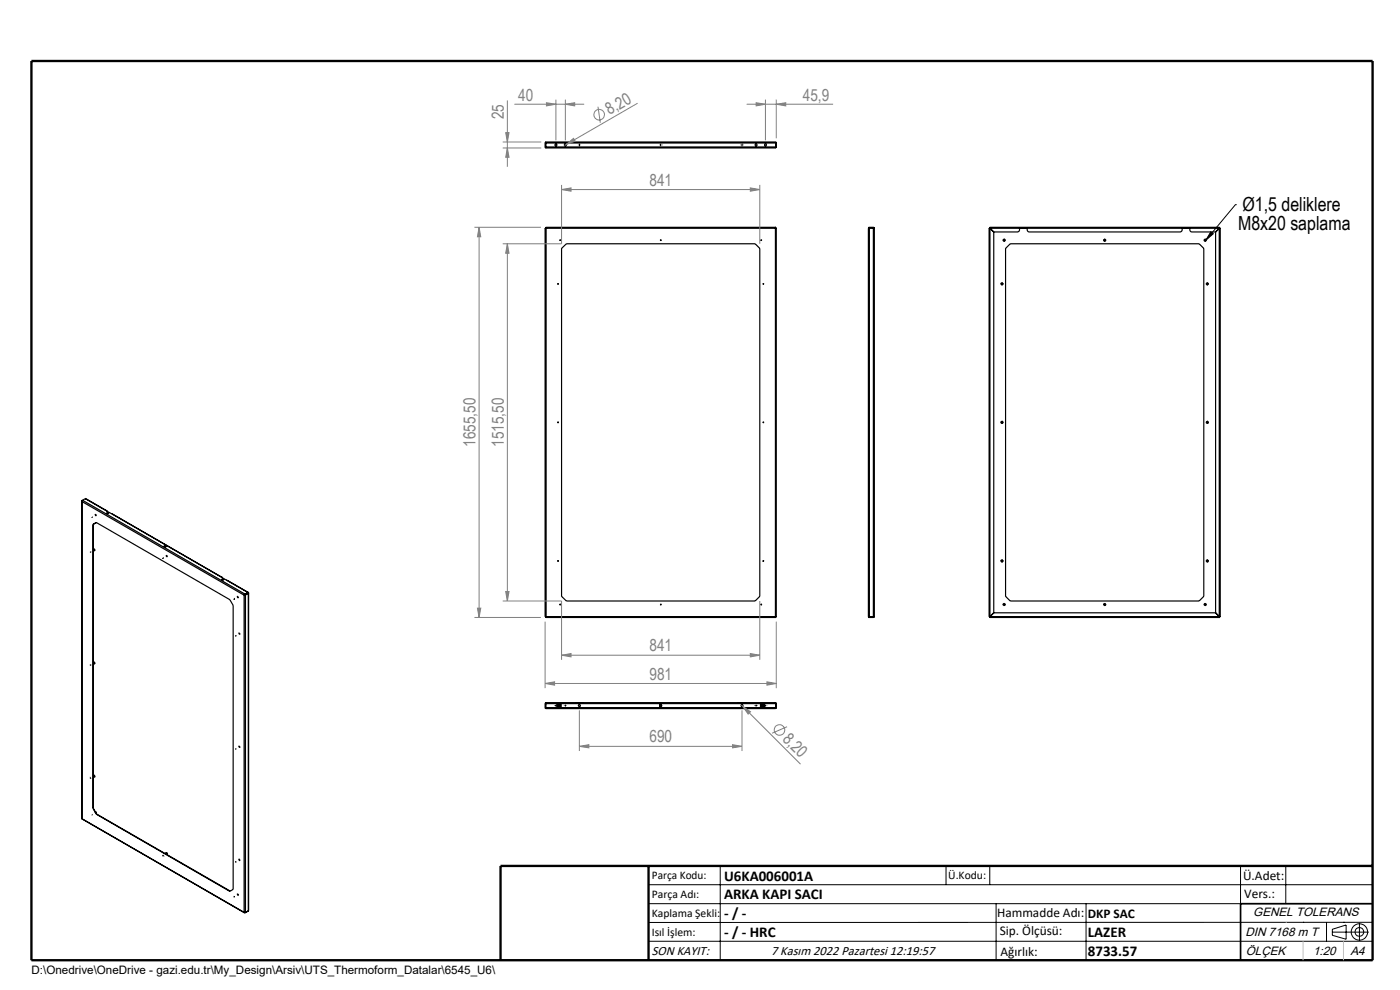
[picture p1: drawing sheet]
<svg xmlns="http://www.w3.org/2000/svg" width="297mm" height="210mm" viewBox="0 0 297 210" stroke-linecap="round" stroke-linejoin="round" font-family="sans-serif">
<g fill="none" stroke="#000" stroke-width=".25">
<path d="M115.6 31.2l.3 .2M115.6 30.3v.9M115.6 30.3h49.1M115.6 31.2h49.1M115.8 30.2v1.1M115.9 30.1v1.3M115.9 30.1l-.3 .2M115.9 31.4h.1M115.9 31.4h48.6M115.9 30.1h48.6M164.5 30.1v1.3M164.5 30.1l.2 .2"/>
<path d="M164.5 31.4h.1M164.5 30.2v1.1M164.7 31.2l-.2 .2M164.7 30.3v.9M115.6 48.4h.3M115.6 48.4v82.4M115.8 48.2l.1 .2M115.8 48.2h48.8M115.9 48.4h.1M115.9 48.4h48.6M115.9 48.4v82.4M118.8 51h.1"/>
<path d="M119.1 52.7l1.1-1h40l1 1v73.8l-1 1h-40l-1.1-1zM140.1 51h.1M161.5 51h.1M164.5 48.4h.1M164.5 48.4v82.4M164.6 48.2l-.1 .2M164.7 48.4h-.2M164.7 48.4v82.4M184.2 48.4h.1M184.2 48.4v82.4M184.4 48.2l-.2 .2M184.4 48.2h.9"/>
<path d="M184.4 48.2v82.8M185.3 48.2l.2 .2M185.3 48.2v82.8M185.4 48.4h-1.1M185.5 48.4l-1.3 .1M185.5 48.4v82.4M209.8 48.4l.2 .1M209.8 48.4h.1M209.8 48.4v82.4M209.9 48.4l.1 .1M209.9 48.4h.1M210 48.2v.2"/>
<path d="M210 48.3v.1M210 48.2h48.7M210 48.2v.1M210 48.4h48.7M210 48.5l.8 .7v80.8l-.8 .8M210 48.4v82.4M213.3 52.7l1-1h40.1l1 1v73.8l-1 1h-40.1l-1-1zM216.3 48.2v.2a.66 .66 0 0 1-.3 .8h-5.1l-.9-.8M216.3 48.3h1.6M217.9 48.2v.2a.55 .55 0 0 0 .5 .8h32a.57 .57 0 0 0 .4-.8v-.2M250.8 48.3h1.6M252.4 48.2v.2a.55 .55 0 0 0 .5 .8h4.9"/>
<path d="M257.9 49.2v80.8l.8 .8M258.6 48.4l-.8 .8M258.7 48.5l-.8 .7M258.7 48.4v82.4M258.7 48.2l-.1 .2M258.7 48.3l-.1 .1M258.7 48.3v.1M258.7 48.2v.1M258.8 48.4l-.1 .1M258.8 48.4h-.1M258.8 48.4h.1M258.9 48.4l-.2 .1"/>
<path d="M258.9 48.4v82.4M118.4 60.2h.1M161.9 60.2h.1M118.4 89.6h.1M161.9 89.6h.1M17.4 106.3v67.4M17.4 106.2v.2M17.4 106.4l34.4 19.9M17.4 106.4v67.3M17.4 106.2h.1M17.5 106.1l-.1 .3M17.5 106.1l34.5 19.9"/>
<path d="M17.5 106.1l-.1 .1M18.1 105.8l4.6 2.6M18.1 105.8l-.6 .3M18.1 105.8l4.5 2.6M19.2 117h.1M19.5 109.7h.1M19.7 111.3v60.2M19.8 116.5l.3 .1-.3 .3M19.8 111.2l-.1 .1M19.8 111.2v60.2M20.4 110.8l-.7 .5M20.4 110.8l28.4 16.4 .7 1.2v60.3l-.7 .4-28.4-16.4"/>
<path d="M20.4 110.8l-.6 .4M22.6 108.4h.1M22.6 108.4l1.1 .6M22.7 108.8l.3 .1-.3 .1zM23 108.9h-.4M23 108.9h.1M23.7 109l23.4 13.4M23.7 109l23.3 13.4M34.6 118.4h.1M34.9 115.8h.3v.1l-.2 .1zM34.9 115.9h.3M118.4 119h.1"/>
<path d="M161.9 119h.1M47 122.4l.1 .1M47 122.4l1.1 .7M47.1 123h.3M47.1 122.9a.19 .19 0 0 1 .3-.1 .19 .19 0 0 1 0 .3 .19 .19 0 0 1-.3-.1zM48.1 123.1l4.5 2.6M49.6 127.1h.1M50 134.8h.1M51.8 126.3v67.2M51.9 126.2l-.1 .1M52 126.1l-.1 .1M52 126l-.2 .3"/>
<path d="M52 126.1l.1 .1M52 126v.1M52 126.1h.1M52.1 126.2l-.3 .1M52.1 126.2v67.4l-.3-.1M52.6 125.7h.1M52.6 125.8h.1M52.6 125.8l-.6 .3M52.6 125.8l.1 .1M52.6 125.7l-.6 .3M52.6 125.7v.1M52.7 125.8v.1"/>
<path d="M52.7 125.9l-.6 .3M52.7 125.9v67.3M52.7 125.8h-.1M52.7 125.7l-.1 .1M52.7 125.7l-.7 .4M52.7 125.8v67.4M115.8 131h48.8M115.9 130.8l-.1 .2M115.9 130.8h-.3M115.9 130.8h.1M115.9 130.8h48.6M118.8 128.2h.1"/>
<path d="M140.1 128.2h.1M161.5 128.2h.1M164.5 130.8h.2M164.5 130.8l.1 .2M164.5 130.8h.1M184.2 130.8h1.3M184.2 130.8l.2 .2M184.2 130.8h.1M184.4 130.8h1M184.4 131h.9M185.5 130.8l-.2 .2M209.8 130.8h.1"/>
<path d="M210 131h48.7M210 130.9v.1M210 130.8h-.2M210 130.8h-.1M210 130.8v.1M210 130.8h48.7M210 130.8v.2M210 130.8l.9-.8h46.9l.8 .8M258.6 130.8l.1 .2M258.6 130.8l.1 .1M258.7 130.8h.2M258.7 130.8h.1"/>
<path d="M258.7 130.8v.1M258.7 130.9v.1M258.8 130.8h.1M19.2 141.1h.1M19.8 140.5l.2-.1 .1 .2-.3 .4M50 158.8h.1M115.6 150.1l.3 .2M115.6 149.3v.8M115.6 149.3h49.1M115.6 150.1h49.1M115.8 149.1v1.1M115.9 149l-.3 .3"/>
<path d="M115.9 149v.1M115.9 149h48.6M115.9 150.3h48.6M115.9 149v1.3M122.1 149v.3M122.1 149.1h1.6M123.7 149v.3M140 149.6v.1M140.4 149.6v.1M156.6 149v.3M156.6 149.1h1.6M158.2 149v.3"/>
<path d="M164.5 149v1.3M164.5 149l.2 .3M164.5 149v.1M164.5 149.1v1.1M164.7 150.1l-.2 .2M164.7 149.3v.8M17.4 173.7l34.5 19.9M17.4 173.7l34.4 19.8M19.2 165.1h.1M19.5 172.8h.1M19.7 171.5l.7 1.2M19.8 164.5l.1-.1 .2 .2-.3 .4"/>
<path d="M19.8 171.4l-.1 .1M19.8 171.4l.7 1.3M20.2 172.2l.2 .3M20.5 172.7h-.1M20.5 172.7l28.3 16.3M34.6 181.5h.1M35 181l.3-.1 .2 .2-.1 .2M49.6 190.2h.1M50 182.8h.1M51.8 193.5l.2 .1M52 193.6h.1M52.6 193.3h.1"/>
<path d="M52.7 193.2l-.7 .4M106.2 203.7h185"/>
<circle cx="117.9" cy="30.7" r=".21"/>
<circle cx="119.9" cy="30.7" r=".21"/>
<circle cx="160.4" cy="30.7" r=".21"/>
<circle cx="162.4" cy="30.7" r=".21"/>
<circle cx="213" cy="51" r=".2"/>
<circle cx="234.4" cy="51" r=".21"/>
<circle cx="255.7" cy="51" r=".2"/>
<circle cx="212.6" cy="60.2" r=".2"/>
<circle cx="256.1" cy="60.2" r=".21"/>
<circle cx="212.6" cy="89.6" r=".2"/>
<circle cx="256.1" cy="89.6" r=".21"/>
<circle cx="212.6" cy="119" r=".2"/>
<circle cx="256.1" cy="119" r=".21"/>
<circle cx="213" cy="128.2" r=".2"/>
<circle cx="234.4" cy="128.2" r=".21"/>
<circle cx="255.7" cy="128.2" r=".2"/>
<circle cx="122.9" cy="149.7" r=".21"/>
<circle cx="140.2" cy="149.7" r=".21"/>
<circle cx="157.4" cy="149.7" r=".21"/>
</g>
<g fill="none" stroke="#808080" stroke-width=".21">
<path d="M106.6 31.4h8.2M106.6 30.1h8.2M107.3 28.1h.7l-.4 2zM107.6 21.3v14.1M107.6 31.4l.4 2h-.7zM109.1 22.1h14.8M115.9 21.8l2 .3-2 .4zM117.9 21.1v8.7M119.1 39.2v12.5h-12.5M119.9 22.1l2-.3v.7zM119.9 21.1v8.7M120.1 30.6l1.6-1.3 .3 .6z"/>
<path d="M120.1 30.6l-.3 .3M126.9 22.6l.5 3.4M135.3 21.9l-15.2 8.7M158.4 22.1h18.3M159.2 39.9l2 .3-2 .4zM160.4 21.8l2 .3-2 .4zM161.2 39.2v12.5M162.4 21.1v8.7M164.7 22.1l2-.3v.7zM164.7 21.1v8.2M100.6 48.2h14.2M101.6 48.2v82.8"/>
<path d="M101.6 48.2l.4 2h-.7zM107.6 51.7l.4 2h-.7zM107.6 51.7v75.8M119.1 40.2l2-.3v.7zM119.1 40.2h42.1M100.6 131h14.2M101.3 129h.7l-.4 2zM106.6 127.5h12.5v12.5M107.3 125.5h.7l-.4 2zM115.6 131.9v14.1M119.1 139l2-.4v.7zM119.1 139h42.1"/>
<path d="M159.2 138.6l2 .4-2 .3zM161.2 127.5v12.5M164.7 131.9v14.1M115.6 145l2.1-.4v.7zM115.6 145h49.1M122.9 158.3l2-.3v.6zM122.9 150.7v8.6M122.9 158.3h34.5M155.4 158l2 .3-2 .3zM157.3 149.5l12.5 12.6M157.4 150.7v8.6M157.6 149.8l1.6 1.2-.5 .5z"/>
<path d="M162.7 144.6l2 .4-2 .3zM167 154.2l-3.2 1.3"/>
<circle cx="127.1" cy="24.3" r="1.13"/>
<circle cx="165.4" cy="154.8" r="1.13"/>
</g>
<g fill="none" stroke="#000" stroke-width=".21">
<path d="M122.8 30.8h.2M122.9 30.6v.3M140.1 30.8h.2M140.2 30.6v.3M157.3 30.8h.3M157.4 30.6v.3M118.7 51h.3M118.9 50.8v.3M140.1 51h.2M140.2 50.8v.3M161.4 51h.2M161.5 50.8v.3"/>
<path d="M212.9 51a.16 .16 0 0 1 .1-.2 .16 .16 0 0 1 .2 .2 .16 .16 0 0 1-.2 .1M212.9 51h.2M213 50.8v.3M234.2 51a.17 .17 0 0 1 .1-.2 .17 .17 0 0 1 .2 .2 .17 .17 0 0 1-.1 .1h-.1M234.2 51h.3M234.4 50.8v.3M255.5 51a.16 .16 0 0 1 .2-.2 .16 .16 0 0 1 .1 .2 .16 .16 0 0 1-.2 .1M255.6 51h.2M255.7 50.8v.3M256.9 49.2l.5 .4-1.6 1.3zM262.1 43.4h.1M262.1 43.4l-6.3 7.5"/>
<path d="M118.3 60.2h.2M118.4 60.1v.3M161.8 60.2h.3M161.9 60.1v.3M212.4 60.2a.17 .17 0 0 1 .2-.2 .17 .17 0 0 1 .1 .3l-.2 .1M212.4 60.2h.3M212.6 60.1v.3M256 60.2h-.1a.17 .17 0 0 1 .2-.1 .17 .17 0 0 1 .2 .1 .17 .17 0 0 1-.2 .2M256 60.2h.3M256.1 60.1v.3M118.3 89.6h.2M118.4 89.5v.2"/>
<path d="M161.8 89.6h.3M161.9 89.5v.2M212.4 89.6a.17 .17 0 0 1 .2-.2 .17 .17 0 0 1 .1 .3l-.2 .1M212.4 89.6h.3M212.6 89.5v.2M256 89.6h-.1a.17 .17 0 0 1 .2-.2 .17 .17 0 0 1 .2 .2 .17 .17 0 0 1-.2 .2M256 89.6h.3M256.1 89.5v.2M35.3 117.8l.2 .1v.2zM118.3 119h.2M118.4 118.9v.2M161.8 119h.3"/>
<path d="M161.9 118.9v.2M212.4 119a.17 .17 0 0 1 .2-.2 .17 .17 0 0 1 .1 .3l-.2 .1M212.4 119h.3M212.6 118.9v.2M256 119h-.1a.17 .17 0 0 1 .2-.2 .17 .17 0 0 1 .2 .2 .17 .17 0 0 1-.2 .2M256 119h.3M256.1 118.9v.2M118.7 128.2h.3M118.9 128.1v.3M140.1 128.2h.2M140.2 128.1v.3M161.4 128.2h.2"/>
<path d="M161.5 128.1v.3M212.9 128.3v-.2a.17 .17 0 0 1 .3 .1 .17 .17 0 0 1-.2 .2M212.9 128.2h.2M213 128.1v.3M234.2 128.3l.2-.2a.16 .16 0 0 1 .1 .2 .16 .16 0 0 1-.2 .1M234.2 128.2h.3M234.4 128.1v.3M255.5 128.3l.1-.2a.17 .17 0 0 1 .2 .1 .17 .17 0 0 1-.2 .2M255.6 128.2h.2M255.7 128.1v.3M117.8 149.7h.3M117.9 149.6v.2"/>
<path d="M118.2 149.2v1M118.6 149.2v1M118.7 149.2v1M119 149.2v1M119.8 149.7h.3M119.9 149.6v.2M140 149.2v1M140.3 149.2v1M160.3 149.7h.2M160.4 149.6v.2M161.3 149.2v1M161.6 149.2v1"/>
<path d="M161.8 149.2v1M162.1 149.2v1M162.3 149.7h.2M162.4 149.6v.2M137.6 187.7h153.6M137.6 191.7h153.6M137.6 199.7h153.6M152.8 183.7v20M200.7 183.7v4M210 183.7v4M211.3 191.7v12M230.4 191.7v12"/>
<path d="M263.2 183.7v20M272.8 183.7v8M276.4 195.6h.1M281.4 195.6v4.1M282.6 197.7h7.8M282.6 197.1l3-.9v3l-3-.8zM285 195.6h.1M288.4 195.8v3.8M291.2 195.6l-153.6 .1"/>
<circle cx="20" cy="116.6" r=".15"/>
<circle cx="20.3" cy="109.3" r=".15"/>
<circle cx="50.5" cy="126.7" r=".15"/>
<circle cx="50.8" cy="134.4" r=".15"/>
<circle cx="20" cy="140.6" r=".15"/>
<circle cx="50.8" cy="158.4" r=".15"/>
<circle cx="20" cy="164.6" r=".14"/>
<circle cx="20.3" cy="172.4" r=".15"/>
<circle cx="35.4" cy="181.1" r=".13"/>
<circle cx="50.5" cy="189.8" r=".15"/>
<circle cx="50.8" cy="182.4" r=".14"/>
<circle cx="288.4" cy="197.7" r="1.74"/>
<circle cx="288.4" cy="197.7" r=".93"/>
</g>
<g fill="none" stroke="#000" stroke-width=".21" stroke-dasharray="15.2 1.3 1.3 1.3" stroke-linecap="butt">
<path d="M122.7 30.7h-.1M122.9 31v.1M122.9 30.5v-.1M123.2 30.7h.1M140.2 31v.1M140.2 30.5v-.1M140.4 30.7h.1M157.2 30.7h-.1M157.4 31v.1M157.4 30.5v-.1M157.7 30.7h.1M140.1 50.9h-.1"/>
<path d="M161.4 50.9h-.1M161.6 50.9h.1M212.8 50.9h-.1M213 50.7v-.1M213 51.2v.1M213.3 50.9h.1M234.1 50.9h-.1M234.4 50.7v-.1M234.4 51.2v.1M234.6 50.9h.1M255.7 50.7v-.1M255.7 51.2v.1"/>
<path d="M255.9 50.9h.1M118.3 60.2h-.1M118.4 60.1v-.1M118.4 60.3v.1M118.5 60.2h.1M162 60.1v-.1M162 60.3v.1M212.6 60.4v.1M212.8 60.2h.1M255.9 60.2h-.1M256.1 60.4v.1M256.4 60.2h.1"/>
<path d="M118.3 89.6h-.1M118.4 89.5v-.1M118.5 89.6h.1M162 89.5v-.1M212.6 89.8v.1M212.8 89.6h.1M255.9 89.6h-.1M256.1 89.8v.1M256.4 89.6h.1M118.3 119h-.1M118.5 119h.1M212.6 118.7v-.1"/>
<path d="M212.6 119.2v.1M212.8 119h.1M255.9 119h-.1M256.1 118.7v-.1M256.1 119.2v.1M256.4 119h.1M118.9 128.3v.1M140.1 128.2h-.1M140.2 128.3v.1M161.4 128.2h-.1M161.5 128.3v.1M161.6 128.2h.1"/>
<path d="M212.8 128.2h-.1M213 128v-.1M213.3 128.2h.1M234.1 128.2h-.1M234.4 128v-.1M234.6 128.2h.1M255.7 128v-.1M255.9 128.2h.1M117.7 149.7h-.1M118 149.9v.1M118 149.4v-.1M118.2 149.7h.1"/>
<path d="M119.7 149.7h-.1M120 149.9v.1M120 149.4v-.1M120.2 149.7h.1M160.2 149.7h-.1M160.4 149.9v.1M160.4 149.4v-.1M162.2 149.7h-.1M162.4 149.9v.1M162.4 149.4v-.1"/>
</g>
<path d="M291.2 191.7h-28v12" fill="none" stroke="#000" stroke-width=".35"/>
<path d="M6.7 12.9h284.5v190.8h-284.5zM137.6 183.7v20M291.2 183.7h-185v20" fill="none" stroke="#000" stroke-width=".5"/>
<path d="M272.8 195.6h.1M276.4 199.7v4M285 199.7v4" fill="none" stroke="#c0c0c0" stroke-width=".21"/>
<g fill="#808080">
<path d="M120.1 30.6l1.6-1.3 .3 .6z"/>
<path d="M157.6 149.8l1.6 1.2-.5 .5z"/>
<path d="M115.6 145l2.1-.4v.7zM162.7 144.6l2 .4-2 .3zM119.1 40.2l2-.3v.7zM159.2 39.9l2 .3-2 .4zM119.1 139l2-.4v.7zM159.2 138.6l2 .4-2 .3z"/>
<path d="M122.9 158.3l2-.3v.6zM155.4 158l2 .3-2 .3z"/>
<path d="M115.9 21.8l2 .3-2 .4zM119.9 22.1l2-.3v.7z"/>
<path d="M164.7 22.1l2-.3v.7zM160.4 21.8l2 .3-2 .4z"/>
<path d="M107.6 31.4l.4 2h-.7zM107.3 28.1h.7l-.4 2z"/>
<path d="M107.3 125.5h.7l-.4 2zM107.6 51.7l.4 2h-.7z"/>
<path d="M101.6 48.2l.4 2h-.7zM101.3 129h.7l-.4 2z"/>
</g>
<path d="M256.9 49.2l.5 .4-1.6 1.3z" fill="#000"/>
<g font-size="4.1">
<text x="263.6" y="44.9">Ø1,5 deliklere</text>
<text x="262.7" y="48.9">M8x20 saplama</text>
</g>
<g font-size="3.5" fill="#808080">
<text x="109.9" y="21.3">40</text>
<text x="170.3" y="21.3">45,9</text>
<text x="106.9" y="25.3" transform="rotate(-90 106.9 25.3)">25</text>
<text x="129.3" y="24.4" transform="rotate(-30 129.3 24.4)">8,20</text>
<text x="137.8" y="39.4">841</text>
<text x="100.9" y="94.8" transform="rotate(-90 100.9 94.8)">1655,50</text>
<text x="106.9" y="94.8" transform="rotate(-90 106.9 94.8)">1515,50</text>
<text x="137.8" y="138.2">841</text>
<text x="137.8" y="144.2">981</text>
<text x="137.8" y="157.5">690</text>
<text x="165.8" y="157" transform="rotate(45 165.8 157)">8,20</text>
</g>
<g font-size="3.2">
<text x="153.6" y="190.8">ARKA KAPI SACI</text>
<text x="153.6" y="186.8">U6KA006001A</text>
<text x="153.6" y="194.8">- / -</text>
<text x="153.6" y="198.8">- / - HRC</text>
<text x="230.8" y="198.7">LAZER</text>
<text x="230.8" y="202.8">8733.57</text>
</g>
<g font-size="2.8">
<text x="263.7" y="186.7">Ü.Adet:</text>
<text x="263.9" y="190.5">Vers.:</text>
<text x="211.5" y="194.5">Hammadde Adı:</text>
<text x="230.8" y="194.7">DKP SAC</text>
<text x="138.3" y="202.6">SON KAYIT:</text>
<text x="163.6" y="202.6">7 Kasım 2022 Pazartesi 12:19:57</text>
<text x="212.1" y="198.4">Sip. Ölçüsü:</text>
<text x="212.2" y="202.7">Ağırlık:</text>
</g>
<g font-size="2.6">
<text x="265.9" y="194.4">GENEL TOLERANS</text>
<text x="264.2" y="198.5">DIN 7168 m T</text>
<text x="264.3" y="202.6">ÖLÇEK</text>
<text x="278.5" y="202.6">1:20</text>
<text x="286.5" y="202.6">A4</text>
</g>
<g font-size="2.5">
<text x="138.3" y="186.4">Parça Kodu:</text>
<text x="138.3" y="190.5">Parça Adı:</text>
<text x="201.2" y="186.5">Ü.Kodu:</text>
<text x="138.3" y="194.5">Kaplama Şekli:</text>
<text x="138.3" y="198.6">Isıl İşlem:</text>
<text x="6.7" y="206.7">D:\Onedrive\OneDrive - gazi.edu.tr\My_Design\Arsiv\UTS_Thermoform_Datalar\6545_U6\</text>
</g>
</svg>
